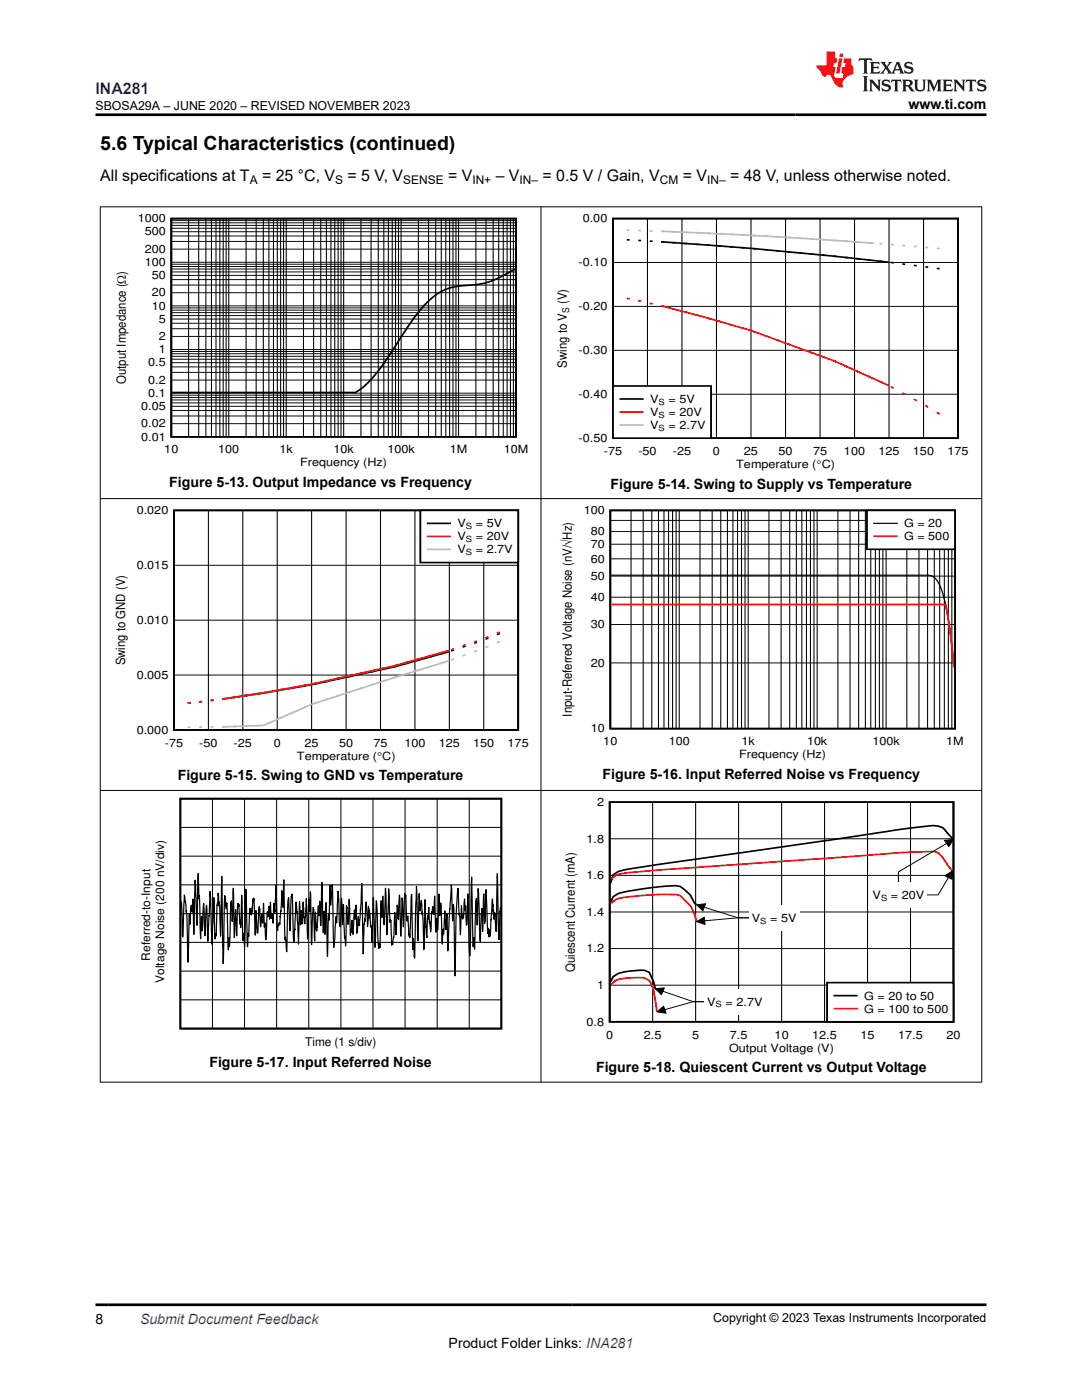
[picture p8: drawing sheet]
<svg xmlns="http://www.w3.org/2000/svg" width="216mm" height="279mm" viewBox="0 0 216 279" stroke-linecap="round" stroke-linejoin="round" font-family="sans-serif">
<g fill="none" stroke="#000" stroke-width=".35">
<path d="M34.2 43.6h68.8v43.6h-68.8zM102.8 53.8l-3.6 1.8-1.7 .7-2 .4-3.6 .4-1.8 .3-1.8 .7-1.7 1-1.7 1.5-2.2 2.7-7.2 10.7-2 2.3-1.9 1.6a2.25 2.25 0 0 1-1.9 .4h-35.3M122.3 43.6h68.9v43.8h-68.9zM125.1 47.9h.5M127.4 48h.5M129.6 48.1l.6 .1M132.5 48.3h-.6a843 843 0 0 1 45.5 4M134.2 48.4l.6 .1M136.5 48.6h.6M138.8 48.7l.6 .1M141.1 48.9h.6M143.4 49.1h.6"/>
<path d="M145.7 49.3h.6M148 49.4l.5 .1M150.3 49.6l.5 .1M152.6 49.8l.5 .1M154.9 50l.5 .1M157.1 50.3h.6M159.4 50.5h.6M161.7 50.7h.6M164 50.9l.6 .1M166.3 51.1l.6 .1M168.6 51.4h.6M170.9 51.6l.6 .1"/>
<path d="M173.2 51.9h.6M175.5 52.1l.6 .1M177.8 52.4l.5 .1M180.1 52.7l.5 .1M182.3 53h.6M184.6 53.3h.6M186.9 53.6h.6"/>
</g>
<g fill="none" stroke="#000" stroke-width=".2">
<path d="M34.2 58.4h68.8M34.2 56.9h68.8M34.2 55.8h68.8M34.2 55h68.8M34.2 54.3h68.8M34.2 53.7h68.8M34.2 53.2h68.8M34.2 52.7h68.8M34.2 52.3h68.8M34.2 49.7h68.8M34.2 48.2h68.8M34.2 47.1h68.8"/>
<path d="M34.2 46.3h68.8M34.2 45.6h68.8M34.2 45h68.8M34.2 44.5h68.8M34.2 44h68.8M37.6 43.6v43.6M39.6 43.6v43.6M41.1 43.6v43.6M42.2 43.6v43.6M43.1 43.6v43.6M43.9 43.6v43.6M44.5 43.6v43.6"/>
<path d="M45.1 43.6v43.6M45.6 43.6v43.6M49.1 43.6v43.6M51.1 43.6v43.6M52.5 43.6v43.6M53.7 43.6v43.6M54.6 43.6v43.6M55.3 43.6v43.6M56 43.6v43.6M56.6 43.6v43.6M57.1 43.6v43.6M60.6 43.6v43.6"/>
<path d="M62.6 43.6v43.6M64 43.6v43.6M65.1 43.6v43.6M66 43.6v43.6M66.8 43.6v43.6M67.5 43.6v43.6M68 43.6v43.6M68.6 43.6v43.6M72 43.6v43.6M74 43.6v43.6M75.5 43.6v43.6M76.6 43.6v43.6"/>
<path d="M77.5 43.6v43.6M78.3 43.6v43.6M78.9 43.6v43.6M79.5 43.6v43.6M80 43.6v43.6M83.5 43.6v43.6M85.5 43.6v43.6M86.9 43.6v43.6M88.1 43.6v43.6M89 43.6v43.6M89.7 43.6v43.6M90.4 43.6v43.6"/>
<path d="M91 43.6v43.6M91.5 43.6v43.6M95 43.6v43.6M97 43.6v43.6M98.4 43.6v43.6M99.5 43.6v43.6M100.4 43.6v43.6M101.2 43.6v43.6M101.9 43.6v43.6M102.4 43.6v43.6M122.3 52.4h68.9M129.2 43.6v43.9"/>
<path d="M136.1 43.6v43.9M143 43.6v43.9M149.8 43.6v43.9M156.7 43.6v43.9M163.6 43.6v43.9M170.5 43.6v43.9M177.4 43.6v43.9M184.3 43.6v43.9M34.2 79.8h68.8M34.2 79.3h68.8M34.2 78.9h68.8M34.2 78.5h68.8"/>
<path d="M34.2 75.9h68.8M34.2 74.3h68.8M34.2 73.2h68.8M34.2 72.4h68.8M34.2 71.7h68.8M34.2 71.1h68.8M34.2 70.6h68.8M34.2 70.2h68.8M34.2 69.8h68.8M34.2 67.1h68.8M34.2 65.6h68.8M34.2 64.5h68.8"/>
<path d="M34.2 63.7h68.8M34.2 63h68.8M34.2 62.4h68.8M34.2 61.9h68.8M34.2 61.5h68.8M34.2 61h68.8M122.3 78.7h68.9M122.3 69.9h68.9M122.3 61.1h68.9M34.2 84.6h68.8M34.2 83h68.8M34.2 81.9h68.8"/>
<path d="M34.2 81.1h68.8M34.2 80.4h68.8"/>
</g>
<g fill="none" stroke="#f00" stroke-width=".35">
<path d="M125.1 59.5l.5 .2M127.4 60l.5 .1M129.6 60.5l.6 .1M132.5 61.2l-.6-.2 8.3 2.2 9.6 2.8 16.6 6 11 5M134.2 61.6l.6 .2M136.5 62.2l.6 .2M138.8 62.8l.6 .2M141.1 63.4l.6 .2M143.4 64.1l.6 .2M145.7 64.8l.6 .1M148 65.4l.5 .2M150.3 66.1l.5 .2"/>
<path d="M152.6 67l.5 .2M154.9 67.8l.5 .2M157.1 68.6l.6 .2M159.4 69.5l.6 .2M161.7 70.3l.6 .2M164 71.1l.6 .2M166.3 72l.6 .2M168.6 73l.6 .3M170.9 74l.6 .3M173.2 75.1l.6 .2M175.5 76.1l.6 .3M177.8 77.2l.5 .3"/>
<path d="M180.1 78.4l.5 .3M182.3 79.7l.6 .3M184.6 80.9l.6 .4M186.9 82.3l.6 .3"/>
</g>
<g fill="none" stroke="#b8b8b8" stroke-width=".35">
<path d="M125.1 45.9h.5M127.4 46h.5M129.6 46.1h.6M131.9 46.2h.6M132.1 46.2l21.1 1 21.1 1.3M134.2 46.3h.6M136.5 46.3l.6 .1M138.8 46.4l.6 .1M141.1 46.5l.6 .1M143.4 46.7h.6M145.7 46.8h.6M148 46.9h.5"/>
<path d="M150.3 47h.5M152.6 47.1l.5 .1M154.9 47.3h.5M157.1 47.4h.6M159.4 47.5l.6 .1M161.7 47.7h.6M164 47.8l.6 .1M166.3 48h.6M168.6 48.1l.6 .1M170.9 48.3h.6M173.2 48.5h.6M175.5 48.6l.6 .1"/>
<path d="M177.8 48.8h.5M180.1 49h.5M182.3 49.2h.6M184.6 49.4h.6M186.9 49.6h.6"/>
</g>
<path d="M122.3 77h19.6v10.4h-19.6z" fill-rule="evenodd" fill="#fff"/>
<g fill="none" stroke="#000" stroke-width=".35">
<path d="M122.3 77h19.6v10.4h-19.6zM123.8 79.6h4.5M34.7 101.9h68.7v43.8h-68.7zM42.6 139.7l-.6 .1M44.9 139.5h-.6M47.2 139.1l-.6 .1M49.5 138.8l-.6 .1M51.7 138.5h-.5M54 138.1l-.5 .1M56.3 137.7l-.6 .1M58.6 137.3l-.6 .1M60.9 136.9l-.6 .1"/>
<path d="M63.2 136.4l-.6 .2M65.5 135.9l-.6 .2M67.7 135.5l-.5 .1M70 135l-.5 .1M72.3 134.5l-.6 .1M74.6 134l-.6 .1M76.9 133.5l-.6 .1M79.2 132.9l-.6 .2M81.5 132.3l-.6 .2M83.7 131.7l-.5 .1M86 131l-.5 .2M88.3 130.4l-.6 .2"/>
<path d="M89.7 130a303.7 303.7 0 0 1-45.4 9.5M90.6 129.7l-.6 .2M92.9 128.9l-.6 .2M95.2 128.2l-.6 .2M97.5 127.3l-.6 .3M99.7 126.4l-.5 .3M38 140.3h-.5M40.3 140l-.6 .1"/>
</g>
<g fill="none" stroke="#f00" stroke-width=".35">
<path d="M123.8 82.2h4.5M40.3 140l-.6 .1M42.6 139.7l-.6 .1M44.9 139.4l-.6 .1M47.2 139.1h-.6M49.5 138.7l-.6 .1M51.7 138.4l-.5 .1M54 138l-.5 .1M56.3 137.6l-.6 .1M58.6 137.2l-.6 .1M60.9 136.8l-.6 .1M63.2 136.3l-.6 .1"/>
<path d="M65.5 135.8l-.6 .1M67.7 135.3l-.5 .1M70 134.8l-.5 .1M72.3 134.3l-.6 .1M74.6 133.8l-.6 .1M76.9 133.3l-.6 .1M79.2 132.7l-.6 .2M81.5 132.1l-.6 .2M83.7 131.5l-.5 .1M86 130.8l-.5 .2M88.3 130.2l-.6 .1M89.7 129.8a309.8 309.8 0 0 1-45.4 9.7"/>
<path d="M90.6 129.5l-.6 .2M92.9 128.7l-.6 .2M95.2 127.9l-.6 .2M97.5 127.1l-.6 .2M99.7 126.2l-.5 .2M38 140.3h-.5"/>
</g>
<g fill="none" stroke="#b8b8b8" stroke-width=".35">
<path d="M123.8 84.8h4.5M65.5 139.5l-.6 .2M67.7 138.8l-.5 .1M70 138l-.5 .2M72.3 137.3l-.6 .2M74.6 136.5l-.6 .2M76.9 135.8l-.6 .2M79.2 135.1l-.6 .2M81.5 134.4l-.6 .2M83.7 133.7l-.5 .2M86 133l-.5 .1M88.3 132.3l-.6 .1"/>
<path d="M89.7 131.9l-11 3.3-16.5 5.4-9.6 4.2-8.3 .3M90.6 131.5l-.6 .2M92.9 130.7l-.6 .2M95.2 129.9l-.6 .2M97.5 129l-.6 .2M99.7 128l-.5 .3M37.5 145.1h.5M39.7 145.1h.6M42 145.1h.6M44.9 145l-.6 .1M47.2 145h-.6M49.5 144.9h-.6"/>
<path d="M51.7 144.8h-.5M54 144.1l-.5 .3M56.3 143.1l-.6 .3M58.6 142.1l-.6 .3M60.9 141.1l-.6 .3M63.2 140.2l-.6 .2"/>
</g>
<path d="M34.7 112.8h68.7M41.6 101.9v43.8M48.4 101.9v43.8M55.3 101.9v43.8M62.2 101.9v43.8M69.1 101.9v43.8M75.9 101.9v43.8M82.8 101.9v43.8M89.7 101.9v43.8M96.5 101.9v43.8M34.7 134.7h68.7M34.7 123.8h68.7" fill="none" stroke="#000" stroke-width=".2"/>
<path d="M83.9 101.9h19.5v10.4h-19.5z" fill-rule="evenodd" fill="#fff"/>
<path d="M83.9 101.9h19.5v10.4h-19.5zM85.4 104.5h4.4M121.8 101.9h68.8v43.5h-68.8z" fill="none" stroke="#000" stroke-width=".35"/>
<path d="M85.4 107h4.4M122 120.7h66.7l.9 5.5 .8 7" fill="none" stroke="#f00" stroke-width=".35"/>
<path d="M85.4 109.6h4.4" fill="none" stroke="#b8b8b8" stroke-width=".35"/>
<g fill="none" stroke="#000" stroke-width=".2">
<path d="M121.8 119.2h68.8M121.8 115h68.8M121.8 111.5h68.8M121.8 108.6h68.8M121.8 106.1h68.8M121.8 103.9h68.8M125.9 101.9v43.5M128.3 101.9v43.5M130.1 101.9v43.5M131.4 101.9v43.5M132.5 101.9v43.5M133.4 101.9v43.5"/>
<path d="M134.2 101.9v43.5M134.9 101.9v43.5M135.5 101.9v43.5M139.7 101.9v43.5M142.1 101.9v43.5M143.8 101.9v43.5M145.1 101.9v43.5M146.2 101.9v43.5M147.2 101.9v43.5M148 101.9v43.5M148.7 101.9v43.5M149.3 101.9v43.5"/>
<path d="M153.4 101.9v43.5M155.9 101.9v43.5M157.6 101.9v43.5M158.9 101.9v43.5M160 101.9v43.5M160.9 101.9v43.5M161.7 101.9v43.5M162.4 101.9v43.5M163.1 101.9v43.5M167.2 101.9v43.5M169.6 101.9v43.5M171.3 101.9v43.5"/>
<path d="M172.7 101.9v43.5M173.8 101.9v43.5M174.7 101.9v43.5M175.5 101.9v43.5M176.2 101.9v43.5M176.8 101.9v43.5M180.9 101.9v43.5M183.4 101.9v43.5M185.1 101.9v43.5M186.4 101.9v43.5M187.5 101.9v43.5M188.4 101.9v43.5"/>
<path d="M189.2 101.9v43.5M189.9 101.9v43.5M121.8 132.3h68.8M121.8 124.6h68.8"/>
</g>
<path d="M122 114.8h63.7l.7 .4 .8 1.1 .6 1.3 .6 1.9 1.1 5.9 .9 7.8" fill="none" stroke="#000" stroke-width=".24"/>
<path d="M173 101.9h17.6v7.7h-17.6z" fill-rule="evenodd" fill="#fff"/>
<path d="M173 101.9h17.6v7.7h-17.6zM36 159.4h64v45.9h-64zM121.7 160.1h68.6v43.8h-68.6zM190.1 167.3l-.9-.8a3.5 3.5 0 0 0-4.1-1.6l-6.2 .7-53.5 7.8-2 .5-1.1 .7-.5 1.6M121.8 180.1l.5-1.1 1.1-.7 5.1-.9 6.2-.6 1 .1 1.1 .8 1 1 .7 1.5 .5 .4M121.8 195.9l.5-1a7.3 7.3 0 0 1 4.2-1.2l2-.1 1 .4 .9 1.9 .3 1.4" fill="none" stroke="#000" stroke-width=".35"/>
<path d="M174.4 104.4h4.6M36.1 179.8l.4 7.2 .3-8.4 .5 3.9 .2 9.5 .2-9.2 .1-.4 .1 2.1 .2-3.4v.5l.1-1 .2 1.4 .1-2.6 .2 7.1 .2-10.8 .4 9 .2-10.4 .5 13 .2-4.4 .2 2.8 .2-5.4 .3 6.5 .3-6.1v.1l.3 7 .4-9.9 .4 10.5 .3-9.3 .3 8.3 .1-1.1v.6l.1-.5v.2l.2-6 .1 .1 .1-.5v-1.9l.3 2.6v-.3l.2 6.2v-.1l.2-11.8 .3 17.4 .3-13.5 .4 2.6 .1-1.1 .3 9.3 .1-2.5 .1 1.8 .4-9.1 .1 4.1 .3-6.6 .2 9.8 .2-5.6 .2 5.3 .3-6.5v.3l.1-.2v.5v-.5l.4 4.7 .2-6.5 .2 8.6 .1 .5 .1-1.4 .2 2.8 .3-11.6 .3 11.4 .1-2.6 .1 .6 .2-5.4 .1-.2 .2 1.2v-.7l.1 .8 .4-3.3 .1 .5 .2 6.8 .2-4.9 .2 3.8 .1 .7 .3-5.3 .3 4.1 .2-2.6 .2 1.8 .2-3.9 .1 4.7 .2-.8 .2 3.4 .2-5.6 .1 .5v-.6l.1 1 .1-2 .2 2.5 .2-3.3 .1 3.1v-.6l.1 .7 .1-.9 .2 1.8 .1-3.9 .2 1.8 .1-.6 .1-4.8 .4 9 .1-1.2v.3l.2-.6v.4l.1-.4v.3l.1-.4 .3-6.3 .3 3.3 .1-5.5 .2 11.4 .1 .6 .1-.5v.7l.1-.2 .1 2.3 .2-8.7 .2-2.1 .3 6.7 .2-6.7 .1-.7 .4 9.7 .5-8.1 .5 8.4 .1-8.3 .1-.2 .2 4.7 .1-2.9 .2 2.7 .2-4.4 .3 4.4 .3-5.1 .3 8.1 .2-7.9 .2 2.4 .1-3.9 .3 10.5 .3-7.4 .3 6.7 .2-5.8 .1 3.4 .1 .4 .3-4.9v-.1l.2 1.9 .1-2.9 .2 5 .2-8.7 .3 9.6v.4l.2-4.2 .1 4.6 .3-6.4 .2 10.8 .2-8.2 .1-.2v1.2l.2-7 .2 3.9 .3-4 .3 12.5 .5-6.2 .1 1.2 .2-6.2 .3 6.3 .2 .8 .2-5.7 .2 5.2 .2-4 .3 6.7v-.4l.2 2 .1-8.1 .4 3.8 .2-5 .2 7.2 .1-1.1 .1 .4 .1-2.3 .2 2.8 .3-4.8v-.1l.2 1.9 .2-2.9 .1 5.7 .3-3.4 .2 1.8 .5-8.4 .3 14.1 .1-5.8 .2-1.2v.5l.2-3.9 .3 4.9 .2-4 .2 2.3v-1.5l.3 3v.3l.1-.2v.2l.1 2.9 .3-8.8 .3 10 .3-9.3 .5 9.5 .1-1.2 .1 1v-.2l.3-9.1 .1 3.3 .2-4.3 .2 5.7 .3-7.3 .3 9.4 .4-9.2 .2 6.7 .1-.6 .1 .4 .2 4.7v-.6l.2 .5 .2-1.6 .2-4.8 .2 4.4 .3-5.9 .2 2.9 .2-4.9 .3 8.2 .2-7.6 .3 5.8 .3-6.7v.8l.1-.5 .1 .2 .1 4.9 .1-.2v.3l.2-1 .2 3.7v-.2l.2 .8 .3-8.6 .2 10.4 .1 .6 .1-2.2 .2 3.9 .4-14.3 .3 10.9 .2-9.5 .2 3.5 .3-2.1 .3 3.2 .2 6.6 .2-9.9 .4 7.5 .1-4.4 .1 .7 .2-2.3 .1 3.1 .1-.3 .1 2.1 .2-3.6 .2-1.4 .3 1.5 .1-3.7 .3 7.2 .2-2.7 .1 2.3 .3-7.2 .1 4.3 .2-2.5 .1 .6 .3 7.6 .1-3 .1 1.1v-.3l.3-4.4 .1 3.7 .3-3.1 .1 7.4 .8-13.2 .2 7.2 .2-3.3 .1 .7 .2 13.6 .2-12.1 .3-5.4 .6 9.2 .2-5.8 .2 2.7 .1-.9 .1 .7 .2-3.8 .1 2.3 .1-.9 .2 3.8 .1-.3 .2-5.9 .3 12.4 .4-15.8 .3 13.6v.3l.2-1.8 .1 2.3 .2-9.4 .1-.7 .2 5.3 .2-7.3 .4 10.6 .3-6.6 .2 4.6v-.3l.2-7.2 .2 5.9 .1-.6 .2-6.2 .3 7.5v1.3l.1-1.1 .1 .4 .1 1.4 .1-1.5 .1 1.3v-.3l.4-7.1 .4 4.1 .1-1.4 .1 .8v-.3l.2 3.3 .2-11.5 .3 13.1 .4-6.4" fill="none" stroke="#000" stroke-width=".24"/>
<path d="M174.5 107h4.4M190.1 173.9l-2.1-3a2.48 2.48 0 0 0-2.8-.9l-5.5 .2-51.4 3.7a22 22 0 0 0-5.5 .8l-.7 .7-.3-.1M121.8 180.2h.3a4.4 4.4 0 0 1 3.5-1.2l7.5-.5a6.1 6.1 0 0 1 2.7 .3l.7 .7a6.3 6.3 0 0 1 2.5 4.4M121.8 196.4l.3-.1a4.3 4.3 0 0 1 3.4-1.2h1.4a2.8 2.8 0 0 1 3.5 2.2l.7 4.6" fill="none" stroke="#f00" stroke-width=".35"/>
<g fill="none" stroke="#000" stroke-width=".2">
<path d="M42.4 159.4v45.9M48.8 159.4v45.9M55.2 159.4v45.9M61.6 159.4v45.9M68 159.4v45.9M74.4 159.4v45.9M80.8 159.4v45.9M87.2 159.4v45.9M93.6 159.4v45.9M36 176.6h64M36 170.9h64M36 165.1h64"/>
<path d="M121.7 174.7h68.6M121.7 167.4h68.6M130.2 160.1v43.8M138.8 160.1v43.8M147.4 160.1v43.8M156 160.1v43.8M164.5 160.1v43.8M173.1 160.1v43.8M181.7 160.1v43.8M36 199.5h64M36 193.8h64M36 188.1h64"/>
<path d="M36 182.3h64M121.7 196.6h68.6M121.7 189.3h68.6M121.7 182h68.6M139 180.6l1.8-.2-.5 1.4zM140.5 181.1l6.7 2.1h2.3"/>
</g>
<path d="M139 180.6l1.8-.2-.5 1.4z" fill="#000"/>
<path d="M149.5 180.6h10v5.1h-10z" fill-rule="evenodd" fill="#fff"/>
<path d="M139 183.9l1.5-.9 .2 1.5z" fill="#000"/>
<path d="M139 183.9l1.5-.9 .2 1.5zM149.5 183.2h-2.3l-6.6 .6" fill="none" stroke="#000" stroke-width=".2"/>
<path d="M149.5 180.6h10v5.1h-10z" fill-rule="evenodd" fill="#fff"/>
<path d="M188.4 167.7l1.9-.2-1 1.5z" fill="#000"/>
<path d="M188.4 167.7l1.9-.2-1 1.5zM188.9 168.3l-9.6 5.7v2" fill="none" stroke="#000" stroke-width=".2"/>
<path d="M173.6 176h11.4v5.2h-11.4z" fill-rule="evenodd" fill="#fff"/>
<path d="M188.5 174.8l1.5-1v1.7z" fill="#000"/>
<path d="M188.5 174.8l1.5-1v1.7zM189.3 175.1l-2.1 3.5h-2.2" fill="none" stroke="#000" stroke-width=".2"/>
<path d="M173.6 176h11.4v5.2h-11.4z" fill-rule="evenodd" fill="#fff"/>
<path d="M130.8 197.3l1.8-.2-.6 1.4z" fill="#000"/>
<path d="M130.8 197.3l1.8-.2-.6 1.4zM132.3 197.8l6 2.1h2.3" fill="none" stroke="#000" stroke-width=".2"/>
<path d="M140.6 197.3h12.1v5.2h-12.1z" fill-rule="evenodd" fill="#fff"/>
<path d="M131.1 202l1.3-1.2 .5 1.4z" fill="#000"/>
<path d="M140.6 199.9h-2.3l-5.7 1.6M131.1 202l1.3-1.2 .5 1.4z" fill="none" stroke="#000" stroke-width=".2"/>
<g fill="#fff">
<path d="M140.6 197.3h12.1v5.2h-12.1z" fill-rule="evenodd"/>
<path d="M165 196.1h25.3v7.8h-25.3z" fill-rule="evenodd"/>
</g>
<path d="M165 196.1h25.3v7.8h-25.3zM166.5 198.7h4.5" fill="none" stroke="#000" stroke-width=".35"/>
<path d="M166.5 201.3h4.5" fill="none" stroke="#f00" stroke-width=".35"/>
<path d="M19.9 41.3h176.1M20 41.2v174.8M107.9 41.2v174.8M195.9 41.2v174.8M19.9 99.5h176.1M19.9 157.7h176.1M19.9 216h176.1" fill="none" stroke="#000" stroke-width=".2"/>
<path d="M171.5 11.6l-.2 .6 .5-.2h.6v.1v2.2l-.2 .4h1l-.2-.4v-2.2v-.1h.5l.5 .2-.1-.6zM173.6 12.4l.2 .3v1.6l-.2 .4h1.9l.1-.6a1.08 1.08 0 0 1-1.3 .2v-.7h.6l.4 .2v-.7l-.4 .2h-.6v-.5l.2-.2a1 1 0 0 1 1 .3l-.1-.5zM175.7 12.4l.9 1.1-1 1.2h.9l-.2-.2 .5-.8 .4 .8-.2 .2h1.6l-.2-.2 .2-.5h.9l.1 .5-.1 .2h.9l-.2-.4-.8-1.9h-.5l-.9 2.1-.9-1.1 .9-1h-.8l.2 .2-.4 .6-.4-.6 .2-.2zM179 12.8l.4 1h-.7zM180.7 12.5a.65 .65 0 0 0-.2 .7 .65 .65 0 0 0 .6 .5l.6 .1 .1 .3a.79 .79 0 0 1-.7 .4 .79 .79 0 0 1-.7-.5l.1 .7 .2-.1a.93 .93 0 0 0 1.1 0 .93 .93 0 0 0 .4-.9 1.46 1.46 0 0 0-1.2-.6l-.1-.3a1.09 1.09 0 0 1 1.2 .2l-.2-.6-.1 .1-.5-.2zM172.2 15.2l.2 .4v2.2l-.2 .4h1l-.2-.4v-2.2l.2-.4zM173.4 15.9l.2 .4v1.5l-.2 .4h.8l-.3-.4 .1-1.3 1.6 1.8v-2l.2-.4h-.7l.1 .2 .1 1.1-1.2-1.3zM176.2 16a.65 .65 0 0 0-.2 .8 .65 .65 0 0 0 .6 .4l.6 .2 .1 .2a.79 .79 0 0 1-.7 .4 .79 .79 0 0 1-.7-.5l.1 .7 .2-.1a.93 .93 0 0 0 1.1 .1 .93 .93 0 0 0 .4-1 1.46 1.46 0 0 0-1.2-.5l-.1-.4a1.09 1.09 0 0 1 1.2 .2l-.1-.6-.2 .1-.5-.1zM177.9 15.9l-.1 .6a.63 .63 0 0 1 .8-.3v1.6l-.3 .4h1l-.2-.4v-1.6a.66 .66 0 0 1 .8 .3l-.1-.6zM180 15.9l.2 .4v1.5l-.2 .4h1l-.2-.2-.1-.7h.5l.1 .2a.79 .79 0 0 0 1.2 .6l-1-.9a.61 .61 0 0 0 .6-.6 .61 .61 0 0 0-.5-.7zM180.8 16.2h.1a.47 .47 0 0 1 .5 .1 .47 .47 0 0 1 .1 .5l-.1 .1-.7 .1zM182.3 15.9l.2 .2a2.27 2.27 0 0 0 .4 2 1.04 1.04 0 0 0 1.7-.7v-1.3l.2-.2h-.8l.2 .4v1.1a.6 .6 0 0 1-.6 .6 .6 .6 0 0 1-.6-.6v-1.1l.3-.4zM184.9 15.9l.2 .4v1.5l-.2 .4h.8l-.3-.4v-1.4l.9 1.9 .9-1.9v1.4l-.3 .4h1l-.2-.4v-1.5l.2-.4h-.8l-.7 1.5-.6-1.5zM188.1 15.9l.2 .4v1.5l-.2 .4h1.9l.1-.6a1.09 1.09 0 0 1-1.3 .2v-.7h.6l.4 .2v-.6l-.4 .2h-.6v-.6l.2-.1a1.01 1.01 0 0 1 1 .3l-.1-.6zM190.2 15.9l.3 .4v1.5l-.3 .4h.8l-.2-.4v-1.3l1.6 1.8v-2l.2-.4h-.7l.2 .2v1.1l-1.2-1.3zM192.8 15.9l-.1 .6a.63 .63 0 0 1 .8-.3v1.6l-.3 .4h1l-.2-.4v-1.6a.66 .66 0 0 1 .8 .3l-.1-.6zM195.2 16a.65 .65 0 0 0-.2 .8 .65 .65 0 0 0 .6 .4l.6 .2 .2 .2a.79 .79 0 0 1-.7 .4 .79 .79 0 0 1-.7-.5l.1 .7 .2-.1a.93 .93 0 0 0 1 .1 .93 .93 0 0 0 .5-1 1.46 1.46 0 0 0-1.3-.5v-.4a1.09 1.09 0 0 1 1.2 .2l-.2-.6-.2 .1-.5-.1z" fill="#231f20"/>
<path d="M164.9 10.3v2.7h-2l.1 .4 .8 1a.95 .95 0 0 0 1 .9 .59 .59 0 0 1 .5-.4 .59 .59 0 0 1 .5 .3l.4 .8a1.59 1.59 0 0 0 2.1 1.4 1.61 1.61 0 0 1 1-2.3l1-.3-.1-1.5a1.59 1.59 0 0 1-.3-1.7h-1.5l-.2 .9h.6l-.2 .9h-.5l-.2 .9v.3l.4 .1-.1 .9h-.7a.73 .73 0 0 1-1-.7l.3-1.5h-.5l.1-.9h.5l.2-.9h-.5v-1.3zM167.4 11.6l-.6 3.1h.7l.6-3.1zM167.6 10.7l-.1 .6h.7l.1-.6z" fill="#ed1c24"/>
<path d="M19 22.9h177.8M19 260.4h177.8" fill="none" stroke="#000" stroke-width=".53"/>
<text font-size="3.9" x="20" y="29.9">5.6 Typical Characteristics (continued)</text>
<text font-size="3.2" fill="#00f" x="19" y="18.7">INA281</text>
<g font-size="3.2">
<text x="20" y="36.1">All specifications at T</text>
<text x="52.3" y="36.1">= 25 °C, V</text>
<text x="69.4" y="36.1">= 5 V, V</text>
<text x="89.4" y="36.1">= V</text>
<text x="98.9" y="36.1">– V</text>
<text x="108.3" y="36.1">= 0.5 V / Gain, V</text>
<text x="136.2" y="36.1">= V</text>
<text x="145.7" y="36.1">= 48 V, unless otherwise noted.</text>
</g>
<g font-size="2.8">
<text x="181.3" y="21.8">www.ti.com</text>
<text x="33.8" y="97.2">Figure 5-13. Output Impedance vs Frequency</text>
<text x="121.8" y="97.5">Figure 5-14. Swing to Supply vs Temperature</text>
<text x="35.5" y="155.7">Figure 5-15. Swing to GND vs Temperature</text>
<text x="120.2" y="155.4">Figure 5-16. Input Referred Noise vs Frequency</text>
<text x="41.8" y="213">Figure 5-17. Input Referred Noise</text>
<text x="118.9" y="214">Figure 5-18. Quiescent Current vs Output Voltage</text>
<text x="19" y="264.2">8</text>
<text x="89.5" y="269">Product Folder Links: INA281</text>
</g>
<text font-size="2.8" fill="#00f" x="27.9" y="264.2">Submit Document Feedback</text>
<g font-size="2.5">
<text x="19" y="21.9">SBOSA29A – JUNE 2020 – REVISED NOVEMBER 2023</text>
<text x="25.1" y="76.6" transform="rotate(-90 25.1 76.6)">Output Impedance (:)</text>
<text x="113.1" y="73.4" transform="rotate(-90 113.1 73.4)">Swing to V (V)</text>
<text x="25" y="132.8" transform="rotate(-90 25 132.8)">Swing to GND (V)</text>
<text x="114.1" y="143" transform="rotate(-90 114.1 143)">Input-Referred Voltage Noise (nV/óHz)</text>
<text x="114.7" y="194" transform="rotate(-90 114.7 194)">Quiescent Current (mA)</text>
<text x="142.3" y="263.9">Copyright © 2023 Texas Instruments Incorporated</text>
</g>
<g font-size="2.4">
<text x="49.8" y="36.7">A</text>
<text x="66.9" y="36.7">S</text>
<text x="80.4" y="36.7">SENSE</text>
<text x="94.3" y="36.7">IN+</text>
<text x="103.7" y="36.7">IN–</text>
<text x="131.6" y="36.7">CM</text>
<text x="141.1" y="36.7">IN–</text>
<text x="60.9" y="208.8">Time (1 s/div)</text>
</g>
<g font-size="2.3">
<text x="27.5" y="44.4">1000</text>
<text x="28.9" y="47">500</text>
<text x="116.3" y="44.4">0.00</text>
<text x="28.9" y="53.1">100</text>
<text x="28.9" y="50.5">200</text>
<text x="115.4" y="53.1">-0.10</text>
<text x="30.3" y="59.2">20</text>
<text x="30.3" y="55.7">50</text>
<text x="30.3" y="61.8">10</text>
<text x="31.7" y="64.4">5</text>
<text x="115.4" y="61.9">-0.20</text>
<text x="31.7" y="70.5">1</text>
<text x="31.7" y="67.9">2</text>
<text x="115.4" y="70.7">-0.30</text>
<text x="29.6" y="76.6">0.2</text>
<text x="29.6" y="73.1">0.5</text>
<text x="28.2" y="81.8">0.05</text>
<text x="29.6" y="79.2">0.1</text>
<text x="115.4" y="79.4">-0.40</text>
<text x="129.7" y="80.4">V</text>
<text x="129.7" y="83">V</text>
<text x="133.4" y="80.4">= 5V</text>
<text x="133.4" y="83">= 20V</text>
<text x="28.2" y="87.9">0.01</text>
<text x="28.2" y="85.3">0.02</text>
<text x="115.4" y="88.2">-0.50</text>
<text x="129.7" y="85.6">V</text>
<text x="133.4" y="85.6">= 2.7V</text>
<text x="32.8" y="90.5">10</text>
<text x="43.6" y="90.5">100</text>
<text x="55.8" y="90.5">1k</text>
<text x="59.9" y="93.1">Frequency (Hz)</text>
<text x="66.6" y="90.5">10k</text>
<text x="77.3" y="90.5">100k</text>
<text x="89.8" y="90.5">1M</text>
<text x="100.5" y="90.5">10M</text>
<text x="120.5" y="90.8">-75</text>
<text x="127.4" y="90.8">-50</text>
<text x="134.3" y="90.8">-25</text>
<text x="142.3" y="90.8">0</text>
<text x="146.9" y="93.4">Temperature (qC)</text>
<text x="148.4" y="90.8">25</text>
<text x="155.3" y="90.8">50</text>
<text x="162.2" y="90.8">75</text>
<text x="168.4" y="90.8">100</text>
<text x="175.3" y="90.8">125</text>
<text x="182.2" y="90.8">150</text>
<text x="189.1" y="90.8">175</text>
<text x="27.3" y="102.6">0.020</text>
<text x="91.3" y="105.3">V</text>
<text x="91.3" y="107.9">V</text>
<text x="94.9" y="105.3">= 5V</text>
<text x="94.9" y="107.9">= 20V</text>
<text x="116.5" y="102.6">100</text>
<text x="117.9" y="106.8">80</text>
<text x="180.4" y="105.2">G = 20</text>
<text x="180.4" y="107.8">G = 500</text>
<text x="27.3" y="113.6">0.015</text>
<text x="91.3" y="110.4">V</text>
<text x="94.9" y="110.4">= 2.7V</text>
<text x="117.9" y="112.3">60</text>
<text x="117.9" y="109.4">70</text>
<text x="117.9" y="119.9">40</text>
<text x="117.9" y="115.7">50</text>
<text x="27.3" y="124.5">0.010</text>
<text x="117.9" y="125.4">30</text>
<text x="27.3" y="135.5">0.005</text>
<text x="117.9" y="133">20</text>
<text x="27.3" y="146.4">0.000</text>
<text x="32.9" y="149">-75</text>
<text x="39.8" y="149">-50</text>
<text x="46.6" y="149">-25</text>
<text x="54.6" y="149">0</text>
<text x="60.8" y="149">25</text>
<text x="67.7" y="149">50</text>
<text x="74.5" y="149">75</text>
<text x="80.7" y="149">100</text>
<text x="87.6" y="149">125</text>
<text x="94.4" y="149">150</text>
<text x="101.3" y="149">175</text>
<text x="117.9" y="146.2">10</text>
<text x="120.4" y="148.7">10</text>
<text x="133.4" y="148.7">100</text>
<text x="148" y="148.7">1k</text>
<text x="161" y="148.7">10k</text>
<text x="174.1" y="148.7">100k</text>
<text x="188.8" y="148.7">1M</text>
<text x="59.2" y="151.6">Temperature (qC)</text>
<text x="147.5" y="151.3">Frequency (Hz)</text>
<text x="119.1" y="160.8">2</text>
<text x="117" y="168.1">1.8</text>
<text x="117" y="175.4">1.6</text>
<text x="174.1" y="179.4">V</text>
<text x="177.8" y="179.4">= 20V</text>
<text x="117" y="182.8">1.4</text>
<text x="150" y="183.9">V</text>
<text x="153.7" y="183.9">= 5V</text>
<text x="30" y="191.7" transform="rotate(-90 30 191.7)">Referred-to-Input</text>
<text x="117" y="190.1">1.2</text>
<text x="32.8" y="196.1" transform="rotate(-90 32.8 196.1)">Voltage Noise (200 nV/div)</text>
<text x="119.1" y="197.4">1</text>
<text x="141.1" y="200.7">V</text>
<text x="144.8" y="200.7">= 2.7V</text>
<text x="172.4" y="199.5">G = 20 to 50</text>
<text x="172.4" y="202.1">G = 100 to 500</text>
<text x="117" y="204.7">0.8</text>
<text x="121" y="207.3">0</text>
<text x="128.5" y="207.3">2.5</text>
<text x="138.1" y="207.3">5</text>
<text x="145.5" y="209.9">Output Voltage (V)</text>
<text x="145.6" y="207.3">7.5</text>
<text x="154.6" y="207.3">10</text>
<text x="162.1" y="207.3">12.5</text>
<text x="171.7" y="207.3">15</text>
<text x="179.2" y="207.3">17.5</text>
<text x="188.9" y="207.3">20</text>
</g>
<text font-size="1.9" x="113.5" y="62.5" transform="rotate(-90 113.5 62.5)">S</text>
<g font-size="1.7">
<text x="131.4" y="80.8">S</text>
<text x="131.4" y="83.4">S</text>
<text x="131.4" y="86">S</text>
<text x="93" y="105.6">S</text>
<text x="93" y="108.2">S</text>
<text x="93" y="110.8">S</text>
<text x="175.8" y="179.8">S</text>
<text x="151.7" y="184.3">S</text>
<text x="142.8" y="201.1">S</text>
</g>
</svg>
